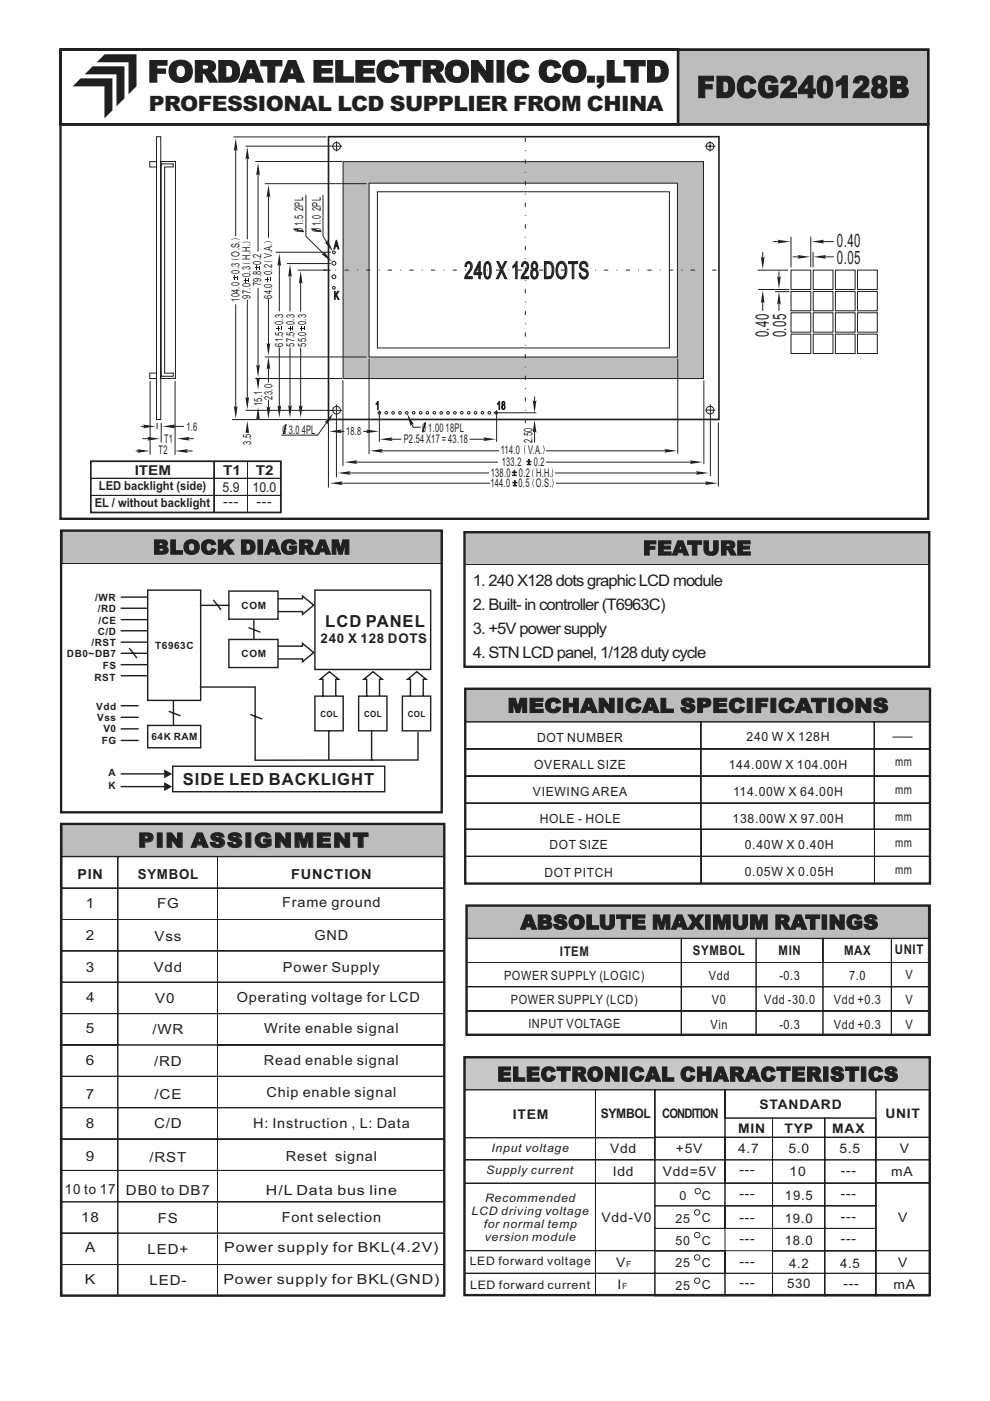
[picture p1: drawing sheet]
<svg xmlns="http://www.w3.org/2000/svg" width="210mm" height="297mm" viewBox="0 0 210 297" stroke-linecap="round" stroke-linejoin="round" font-family="sans-serif">
<path d="M143.8 10.5h53v15.8h-53z" fill-rule="evenodd" fill="#bbbdc0" stroke="#231f20" stroke-width=".5"/>
<path d="M98.5 112.7h98.4v7h-98.4z" fill-rule="evenodd" fill="#bbbdc0" stroke="#231f20" stroke-width=".21"/>
<path d="M98.5 112.8h98.5v28.6h-98.5z" fill="none" stroke="#231f20" stroke-width=".5"/>
<path d="M98.6 146.1h98.5v7h-98.5z" fill-rule="evenodd" fill="#bbbdc0" stroke="#231f20" stroke-width=".21"/>
<g fill="none" stroke="#231f20" stroke-width=".21">
<path d="M98.6 153.1h50v5.7h-50zM98.6 158.8h50v5.7h-50zM148.6 153.1h36.8v5.7h-36.8zM148.6 158.8h36.8v5.7h-36.8zM185.4 153.1h11.7v5.7h-11.7zM185.4 158.8h11.7v5.7h-11.7zM189.2 156.3h4.3M98.6 175.8h50v5.8h-50zM98.6 164.5h50v5.8h-50zM98.6 170.3h50v5.5h-50zM148.6 164.5h36.8v5.8h-36.8zM148.6 170.3h36.8v5.5h-36.8z"/>
<path d="M148.6 175.8h36.8v5.8h-36.8zM185.4 164.5h11.7v5.8h-11.7zM185.4 170.3h11.7v5.5h-11.7zM185.4 175.8h11.7v5.8h-11.7zM98.6 181.6h50v5.7h-50zM148.6 181.6h36.8v5.7h-36.8zM185.4 181.6h11.7v5.7h-11.7z"/>
</g>
<path d="M12.8 10.5h131v15.8h-131zM12.8 10.5h184v15.8h-184zM12.8 26.3h184v83.7h-184zM98.6 146h98.6v41.3h-98.6z" fill="none" stroke="#231f20" stroke-width=".5"/>
<g fill="#231f20">
<path d="M19.6 14.1h6.8v6.7l-1.7 1.7v-6.7h-6.7z" fill-rule="evenodd"/>
<path d="M17.1 16.6h6.7v6.8l-1.7 1.7v-6.8h-6.7z" fill-rule="evenodd"/>
<path d="M22.2 11.5h6.7v6.8l-1.6 1.7v-6.8h-6.8z" fill-rule="evenodd"/>
</g>
<path d="M99 192h97.9v7h-97.9z" fill-rule="evenodd" fill="#bbbdc0" stroke="#231f20" stroke-width=".21"/>
<g fill="none" stroke="#231f20" stroke-width=".21">
<path d="M167.7 57.3h4.2v4.1h-4.2zM172.4 57.3h4.2v4.1h-4.2zM173.2 51.2h3.6M177.1 57.3h4.2v4.1h-4.2zM181.8 57.3h4.2v4.1h-4.2zM167.7 61.8h4.2v4.1h-4.2zM167.7 66.3h4.2v4.1h-4.2zM167.7 70.8h4.2v4.1h-4.2zM172.4 61.8h4.2v4.1h-4.2zM172.4 66.3h4.2v4.1h-4.2zM172.4 70.8h4.2v4.1h-4.2zM177.1 61.8h4.2v4.1h-4.2z"/>
<path d="M177.1 66.3h4.2v4.1h-4.2zM177.1 70.8h4.2v4.1h-4.2zM181.8 61.8h4.2v4.1h-4.2zM181.8 66.3h4.2v4.1h-4.2zM181.8 70.8h4.2v4.1h-4.2zM99 198.9h45.5v5.2h-45.5zM144.5 198.9h15.8v5.2h-15.8zM160.3 198.9h14.2v5.2h-14.2zM174.5 198.9h14.5v5.2h-14.5zM189 198.9h7.8v5.2h-7.8zM99 204.1h45.5v5.1h-45.5zM99 209.2h45.5v5.1h-45.5z"/>
<path d="M99 214.3h45.5v5.2h-45.5zM144.5 204.1h15.8v5.1h-15.8zM144.5 209.2h15.8v5.1h-15.8zM144.5 214.3h15.8v5.2h-15.8zM160.3 204.1h14.2v5.1h-14.2zM160.3 209.2h14.2v5.1h-14.2zM160.3 214.3h14.2v5.2h-14.2zM174.5 204.1h14.5v5.1h-14.5zM174.5 209.2h14.5v5.1h-14.5zM174.5 214.3h14.5v5.2h-14.5zM189 204.1h7.8v5.1h-7.8zM189 209.2h7.8v5.1h-7.8z"/>
<path d="M189 214.3h7.8v5.2h-7.8z"/>
</g>
<path d="M98.9 192h98.2v27.4h-98.2z" fill="none" stroke="#231f20" stroke-width=".5"/>
<path d="M172 51.2l2.8-.4-.3 .4 .3 .4z" fill-rule="evenodd" fill="#231f20"/>
<path d="M168.1 54.5h2.5" fill="none" stroke="#231f20" stroke-width=".21"/>
<path d="M169 54.1l2.8 .4-2.8 .4 .3-.4z" fill-rule="evenodd" fill="#231f20"/>
<path d="M171.9 50.2v6.5M172.4 53.4v3.3M173.6 54.5h3.2" fill="none" stroke="#231f20" stroke-width=".21"/>
<path d="M172.5 54.5l2.7-.4-.3 .4 .3 .4z" fill-rule="evenodd" fill="#231f20"/>
<path d="M163.8 51.2h2.6" fill="none" stroke="#231f20" stroke-width=".21"/>
<path d="M164.8 50.8l2.7 .4-2.7 .4 .3-.4z" fill-rule="evenodd" fill="#231f20"/>
<path d="M160.6 57.3h6.5M161.7 62.7v3.2" fill="none" stroke="#231f20" stroke-width=".21"/>
<path d="M161.7 61.6l.4 2.7-.4-.3-.4 .3z" fill-rule="evenodd" fill="#231f20"/>
<path d="M165.2 57.5v2.6" fill="none" stroke="#231f20" stroke-width=".21"/>
<path d="M164.8 58.5l.4 .3 .4-.3-.4 2.8z" fill-rule="evenodd" fill="#231f20"/>
<path d="M160.7 61.4h6.7M164.3 61.8h3.1M165.2 63v2.9" fill="none" stroke="#231f20" stroke-width=".21"/>
<path d="M165.2 61.9l.4 2.7-.4-.3-.4 .3z" fill-rule="evenodd" fill="#231f20"/>
<path d="M161.7 53.4v2.6" fill="none" stroke="#231f20" stroke-width=".21"/>
<path d="M161.3 54.4l.4 .3 .4-.3-.4 2.7z" fill-rule="evenodd" fill="#231f20"/>
<path d="M31.8 34.3h1.4v1.1h-1.4zM33.2 29h.9v59.9h-.9zM34.1 34.2h3.1v46h-3.1zM34.1 34.7h2.6v.7h-1.8v43.7h1.8v.7h-2.6zM167.7 50.2v6.5M31.8 79.1h1.4v1.2h-1.4zM29.9 90.4h2M31.8 80.8v15.6M33.3 89.7v1.2M34.2 89.7v4M37.1 80.8v15.6" fill="none" stroke="#231f20" stroke-width=".21"/>
<path d="M30.3 90l2.7 .4-2.7 .4 .3-.4z" fill-rule="evenodd" fill="#231f20"/>
<path d="M35.6 90.4h3.4" fill="none" stroke="#231f20" stroke-width=".21"/>
<path d="M34.4 90.4l2.8-.4-.3 .4 .3 .4z" fill-rule="evenodd" fill="#231f20"/>
<path d="M38.7 93h2.4" fill="none" stroke="#231f20" stroke-width=".21"/>
<path d="M37.5 93l2.8-.4-.3 .4 .3 .4z" fill-rule="evenodd" fill="#231f20"/>
<path d="M28.8 95.6h1.8" fill="none" stroke="#231f20" stroke-width=".21"/>
<path d="M29 95.2l2.8 .4-2.8 .4 .3-.4z" fill-rule="evenodd" fill="#231f20"/>
<path d="M30.2 93h2.6" fill="none" stroke="#231f20" stroke-width=".21"/>
<path d="M31.2 92.6l2.7 .4-2.7 .4 .3-.4z" fill-rule="evenodd" fill="#231f20"/>
<path d="M38.3 95.6h2.5" fill="none" stroke="#231f20" stroke-width=".21"/>
<path d="M37.1 95.6l2.8-.4-.3 .4 .3 .4z" fill-rule="evenodd" fill="#231f20"/>
<path d="M71.4 30v2.1M34.8 95.4h.1M35.9 95.4h.1" fill="none" stroke="#231f20" stroke-width=".21"/>
<path d="M69.6 29h82.8v59.9h-82.8z" fill="none" stroke="#231f20" stroke-width=".35"/>
<path d="M72.7 34.3h76.5v46h-76.5z" fill-rule="evenodd" fill="#bbbdc0" stroke="#231f20" stroke-width=".21"/>
<path d="M78.3 38.8h65.3v36.9h-65.3z" fill-rule="evenodd" fill="#fff" stroke="#231f20" stroke-width=".21"/>
<g fill="none" stroke="#231f20" stroke-width=".21">
<path d="M80 40.7h61.9v33.1h-61.9zM78.2 76v20.3M143.7 76v20.2M69.6 89.6v13.8M71.3 85.7v15.5M72.7 80.7v18.1M86.8 88.8l.8 1.8h1.6M149.2 80.7v17.7M150.6 85.7v15.2M152.3 89.6v13.6"/>
<circle cx="150.5" cy="31" r=".81"/>
<circle cx="71.4" cy="87" r=".81"/>
<circle cx="80.4" cy="87.5" r=".28"/>
<circle cx="81.9" cy="87.5" r=".28"/>
<circle cx="83.3" cy="87.5" r=".28"/>
<circle cx="84.8" cy="87.5" r=".28"/>
<circle cx="86.3" cy="87.5" r=".28"/>
<circle cx="87.7" cy="87.5" r=".28"/>
<circle cx="89.2" cy="87.5" r=".28"/>
<circle cx="90.6" cy="87.5" r=".28"/>
<circle cx="92.1" cy="87.5" r=".28"/>
<circle cx="93.5" cy="87.5" r=".28"/>
<circle cx="95" cy="87.5" r=".28"/>
<circle cx="96.5" cy="87.5" r=".28"/>
<circle cx="97.9" cy="87.5" r=".28"/>
<circle cx="99.4" cy="87.5" r=".28"/>
<circle cx="100.8" cy="87.5" r=".28"/>
<circle cx="102.3" cy="87.5" r=".28"/>
<circle cx="103.7" cy="87.5" r=".28"/>
<circle cx="105.2" cy="87.5" r=".28"/>
<circle cx="150.5" cy="87" r=".81"/>
</g>
<path d="M86.3 87.7l1.5 2.3-.5-.1-.2 .5z" fill-rule="evenodd" fill="#231f20"/>
<path d="M90.1 89.6l-.4 2z" fill-rule="evenodd" fill="#231f20" stroke="#231f20" stroke-width=".21"/>
<path d="M79.6 95.6h26.2" fill="none" stroke="#231f20" stroke-width=".21"/>
<path d="M78.5 95.6l2.7-.4-.3 .4 .3 .4z" fill-rule="evenodd" fill="#231f20"/>
<path d="M115.8 95.6h26.6" fill="none" stroke="#231f20" stroke-width=".21"/>
<path d="M140.8 95.2l2.8 .4-2.8 .4 .3-.4z" fill-rule="evenodd" fill="#231f20"/>
<path d="M74.2 98h31.4" fill="none" stroke="#231f20" stroke-width=".21"/>
<path d="M73 98l2.8-.4-.3 .4 .3 .4z" fill-rule="evenodd" fill="#231f20"/>
<path d="M115.8 98h32" fill="none" stroke="#231f20" stroke-width=".21"/>
<path d="M146.2 97.6l2.8 .4-2.8 .4 .3-.4z" fill-rule="evenodd" fill="#231f20"/>
<path d="M117.7 100.3h31.4" fill="none" stroke="#231f20" stroke-width=".21"/>
<path d="M147.5 99.9l2.8 .4-2.8 .4 .3-.4z" fill-rule="evenodd" fill="#231f20"/>
<path d="M72.8 100.3h30.9" fill="none" stroke="#231f20" stroke-width=".21"/>
<path d="M71.6 100.3l2.8-.4-.3 .4 .3 .4z" fill-rule="evenodd" fill="#231f20"/>
<path d="M117.9 102.5h33.1" fill="none" stroke="#231f20" stroke-width=".21"/>
<path d="M149.4 102.1l2.8 .4-2.8 .3 .3-.3z" fill-rule="evenodd" fill="#231f20"/>
<path d="M71.1 102.5h32.8" fill="none" stroke="#231f20" stroke-width=".21"/>
<path d="M70 102.5l2.7-.4-.3 .4 .3 .3z" fill-rule="evenodd" fill="#231f20"/>
<g fill="#231f20" stroke="#231f20" stroke-width=".21">
<path d="M111.7 97.8h.9v.1h-.9z" fill-rule="evenodd"/>
<path d="M112.1 97.4h.1v.9h-.1z" fill-rule="evenodd"/>
<path d="M111.8 98.4h.7v.1h-.7z" fill-rule="evenodd"/>
</g>
<path d="M81.7 93.1h3.4" fill="none" stroke="#231f20" stroke-width=".21"/>
<path d="M80.5 93.1l2.8-.4-.3 .4 .3 .4z" fill-rule="evenodd" fill="#231f20"/>
<path d="M99.6 93.1h4.4" fill="none" stroke="#231f20" stroke-width=".21"/>
<path d="M102.4 92.7l2.8 .4-2.8 .4 .3-.4z" fill-rule="evenodd" fill="#231f20"/>
<path d="M113.3 84.1v2.3" fill="none" stroke="#231f20" stroke-width=".21"/>
<path d="M112.9 84.8l.4 .3 .4-.3-.4 2.8z" fill-rule="evenodd" fill="#231f20"/>
<path d="M104.6 87.5h9.1" fill="none" stroke="#231f20" stroke-width=".21"/>
<g fill="#231f20" stroke="#231f20" stroke-width=".21">
<path d="M108.7 102.3h.9v.1h-.9z" fill-rule="evenodd"/>
<path d="M109.1 101.9h.1v.9h-.1z" fill-rule="evenodd"/>
<path d="M108.8 102.9h.7v.1h-.7z" fill-rule="evenodd"/>
</g>
<g fill="#231f20">
<path d="M117 101.5l.3 .8-.2 1.1 .1-1.1z" fill-rule="evenodd"/>
<path d="M113.1 101.5l-.1 .9 .2 1-.3-.8z" fill-rule="evenodd"/>
<path d="M111.3 94.4l-.1 .9 .2 1-.3-.8zM115.1 94.4l.3 .8-.2 1.1 .1-1.1z" fill-rule="evenodd"/>
</g>
<path d="M108.6 100.1h.9v.1h-.9z" fill-rule="evenodd" fill="#231f20" stroke="#231f20" stroke-width=".21"/>
<path d="M109 99.7h.1v.9h-.1z" fill="#231f20"/>
<path d="M109 99.7h.1v.9h-.1z" fill="none" stroke="#231f20" stroke-width=".21"/>
<path d="M108.7 100.7h.7v.1h-.7z" fill-rule="evenodd" fill="#231f20" stroke="#231f20" stroke-width=".21"/>
<g fill="#231f20">
<path d="M117 99.3l.3 .8-.2 1.1 .1-1.1z" fill-rule="evenodd"/>
<path d="M113.1 99.3l-.1 1 .1 .9-.3-.7z" fill-rule="evenodd"/>
</g>
<path d="M113.3 90.2v3.6" fill="none" stroke="#231f20" stroke-width=".21"/>
<path d="M113.3 89l.4 2.8-.4-.3-.4 .3z" fill-rule="evenodd" fill="#231f20"/>
<path d="M77 91.5h2.2" fill="none" stroke="#231f20" stroke-width=".21"/>
<path d="M77.6 91.1l2.7 .4-2.7 .4 .3-.4z" fill-rule="evenodd" fill="#231f20"/>
<path d="M70.9 91.5h2.1" fill="none" stroke="#231f20" stroke-width=".21"/>
<path d="M69.8 91.5l2.7-.4-.3 .4 .3 .4z" fill-rule="evenodd" fill="#231f20"/>
<path d="M52.4 63.6v22.1M80.4 87v6.7M105.3 87v6.7" fill="none" stroke="#231f20" stroke-width=".21"/>
<path d="M52 84.1l.4 .3 .4-.3-.4 2.8z" fill-rule="evenodd" fill="#231f20"/>
<path d="M52.4 32.3v18.5" fill="none" stroke="#231f20" stroke-width=".21"/>
<path d="M52.4 31.1l.4 2.8-.4-.3-.4 .3z" fill-rule="evenodd" fill="#231f20"/>
<path d="M56.9 40.3v10.1" fill="none" stroke="#231f20" stroke-width=".21"/>
<path d="M56.9 39.1l.4 2.8-.4-.3-.4 .3z" fill-rule="evenodd" fill="#231f20"/>
<path d="M56.9 63.4v10.9" fill="none" stroke="#231f20" stroke-width=".21"/>
<path d="M56.5 72.7l.4 .3 .4-.3-.4 2.7z" fill-rule="evenodd" fill="#231f20"/>
<path d="M50 64.5v23.1" fill="none" stroke="#231f20" stroke-width=".21"/>
<path d="M49.6 86l.4 .3 .4-.3-.4 2.8z" fill-rule="evenodd" fill="#231f20"/>
<path d="M50 30.5v19.6" fill="none" stroke="#231f20" stroke-width=".21"/>
<g fill="#231f20">
<path d="M50 29.3l.4 2.7-.4-.2-.4 .2z" fill-rule="evenodd"/>
<path d="M49 50.8l.5-.2a1.49 1.49 0 0 1 1.3 .3l-.9-.2z" fill-rule="evenodd"/>
<path d="M49 54.8l.9 .2 .9-.2a1.5 1.5 0 0 1-1.8 0z" fill-rule="evenodd"/>
<path d="M51.4 51.5l.4-.2a1.49 1.49 0 0 1 1.4 .2l-.9-.1z" fill-rule="evenodd"/>
<path d="M51.4 55.7l.9 .2 .9-.2a1.5 1.5 0 0 1-1.8 0z" fill-rule="evenodd"/>
<path d="M55.9 51.4l.5-.2a1.49 1.49 0 0 1 1.3 .3l-.9-.2z" fill-rule="evenodd"/>
<path d="M55.9 55.3l.9 .2 .9-.2a1.5 1.5 0 0 1-1.8 0z" fill-rule="evenodd"/>
</g>
<g fill="#231f20">
<path d="M49.7 58.4l.1 .9z"/>
<path d="M49.4 58.8h.8v.1h-.8z"/>
<path d="M50.3 58.5l.1 .7z"/>
<path d="M52.1 59l.1 .9z"/>
<path d="M51.7 59.4h.8v.1h-.8z"/>
<path d="M52.7 59.1l.1 .7z"/>
<path d="M56.7 58.8l.1 .9z"/>
<path d="M56.3 59.2h.8v.1h-.8z"/>
<path d="M57.3 58.9l.1 .7z"/>
</g>
<path d="M54.7 61v17.8" fill="none" stroke="#231f20" stroke-width=".21"/>
<path d="M54.3 77.2l.4 .3 .4-.3-.4 2.8z" fill-rule="evenodd" fill="#231f20"/>
<path d="M54.7 35.6v17.7" fill="none" stroke="#231f20" stroke-width=".21"/>
<path d="M54.7 34.5l.4 2.7-.4-.3-.4 .3z" fill-rule="evenodd" fill="#231f20"/>
<g fill="#231f20">
<path d="M54.4 56.4l.1 .8z"/>
<path d="M54 56.7h.8v.1h-.8z"/>
<path d="M55 56.4l.1 .8z"/>
</g>
<path d="M59.2 73.7v13.8" fill="none" stroke="#231f20" stroke-width=".21"/>
<path d="M58.8 85.9l.4 .3 .4-.3-.4 2.7z" fill-rule="evenodd" fill="#231f20"/>
<path d="M61.5 73.7v13.8" fill="none" stroke="#231f20" stroke-width=".21"/>
<path d="M61.1 85.9l.4 .3 .4-.3-.4 2.7z" fill-rule="evenodd" fill="#231f20"/>
<path d="M63.7 73.7v13.8" fill="none" stroke="#231f20" stroke-width=".21"/>
<path d="M63.4 85.9l.3 .3 .4-.3-.4 2.7z" fill-rule="evenodd" fill="#231f20"/>
<g fill="none" stroke="#231f20" stroke-width=".21">
<path d="M58.4 53.5h11.7M60.8 55.9h9.3M63.1 57.3h7M56.2 75.7h21.5M49.2 89h20M52.1 87h20.4M54.1 80.3h18.4"/>
<circle cx="70.8" cy="53.5" r=".29"/>
<circle cx="70.8" cy="55.8" r=".41"/>
<circle cx="70.8" cy="58.7" r=".41"/>
<circle cx="70.8" cy="61" r=".29"/>
</g>
<g fill="#231f20">
<path d="M59 69.2l.1 .9z"/>
<path d="M58.6 69.6h.9v.1h-.9z"/>
<path d="M59.6 69.3l.1 .7z"/>
<path d="M61.4 69.2l.1 .9z"/>
<path d="M61.1 69.6h.8v.1h-.8z"/>
<path d="M62 69.3l.1 .7z"/>
<path d="M63.9 69.2l.1 .9z"/>
<path d="M63.5 69.6h.8v.1h-.8z"/>
<path d="M64.5 69.3l.1 .7z"/>
</g>
<path d="M68.5 57.3h85.1M111.4 89.7v-62.1" fill="none" stroke="#231f20" stroke-width=".21" stroke-dasharray=".9 1.8 .2 1.8" stroke-linecap="butt"/>
<path d="M59.2 54.9v11.1" fill="none" stroke="#231f20" stroke-width=".21"/>
<path d="M59.2 53.7l.4 2.8-.4-.3-.4 .3z" fill-rule="evenodd" fill="#231f20"/>
<path d="M61.5 57.2v8.8" fill="none" stroke="#231f20" stroke-width=".21"/>
<path d="M61.5 56l.4 2.8-.4-.3-.4 .3z" fill-rule="evenodd" fill="#231f20"/>
<path d="M63.7 58.6v7.4" fill="none" stroke="#231f20" stroke-width=".21"/>
<path d="M63.7 57.4l.4 2.8-.4-.3-.3 .3z" fill-rule="evenodd" fill="#231f20"/>
<path d="M54.7 80.3v1.2" fill="none" stroke="#231f20" stroke-width=".21"/>
<path d="M54.3 79.9l.4 .3 .4-.3-.4 2.8z" fill-rule="evenodd" fill="#231f20"/>
<path d="M68.5 41.4v8.7l1.5 2.3" fill="none" stroke="#231f20" stroke-width=".21"/>
<path d="M68.8 51.3l.5 .1 .2-.5 1.1 2.5z" fill-rule="evenodd" fill="#231f20"/>
<g fill="#231f20" stroke="#231f20" stroke-width=".21">
<path d="M66.1 48.5l1.9 .6z" fill-rule="evenodd"/>
<path d="M62.4 48.5l1.9 .6z" fill-rule="evenodd"/>
</g>
<path d="M64.9 41.4v8.7l4.6 4.6" fill="none" stroke="#231f20" stroke-width=".21"/>
<path d="M68.7 53.3l1.7 2.2-2.3-1.6 .5-.1z" fill-rule="evenodd" fill="#231f20"/>
<path d="M49.5 29h19.7M52.1 31h20.4M54.1 34.2h18.4M56.2 38.9h21.5M56.9 76.8v4.3" fill="none" stroke="#231f20" stroke-width=".21"/>
<path d="M56.9 75.6l.4 2.8-.4-.3-.4 .3z" fill-rule="evenodd" fill="#231f20"/>
<path d="M56.9 84.8v2.9" fill="none" stroke="#231f20" stroke-width=".21"/>
<path d="M56.5 86.1l.4 .3 .4-.3-.4 2.8z" fill-rule="evenodd" fill="#231f20"/>
<path d="M52.4 90.4v1.4" fill="none" stroke="#231f20" stroke-width=".21"/>
<path d="M52.4 89.2l.4 2.8-.4-.3-.4 .3z" fill-rule="evenodd" fill="#231f20"/>
<path d="M70 88.5l-2.6 3.8h-7.8" fill="none" stroke="#231f20" stroke-width=".21"/>
<path d="M70.7 87.6l-1.3 2.4-.1-.4h-.5z" fill-rule="evenodd" fill="#231f20"/>
<path d="M60.6 90l-.5 2z" fill-rule="evenodd" fill="#231f20" stroke="#231f20" stroke-width=".21"/>
<path d="M54.7 87.4v1.6" fill="none" stroke="#231f20" stroke-width=".21"/>
<path d="M54.7 86.3l.4 2.7-.4-.3-.4 .3z" fill-rule="evenodd" fill="#231f20"/>
<g fill="none" stroke="#231f20" stroke-width=".21">
<path d="M149.6 31h2.1M150.5 30v2.1M19.2 97.8h26.2v3.6h-26.2zM45.4 97.8h7.1v3.6h-7.1zM52.5 97.8h7.1v3.6h-7.1zM149.6 87h2.1M19.2 101.4h26.2v3.6h-26.2zM19.2 105h26.2v3.7h-26.2zM45.4 105h7.1v3.7h-7.1zM45.4 101.4h7.1v3.6h-7.1zM52.5 101.4h7.1v3.6h-7.1zM52.5 105h7.1v3.7h-7.1z"/>
<path d="M138.9 250.9h14.8v4.8h-14.8zM153.7 270h10.1v4.8h-10.1z"/>
<circle cx="71.4" cy="31" r=".81"/>
</g>
<path d="M19.3 97.8h40.2v10.9h-40.2z" fill="none" stroke="#231f20" stroke-width=".35"/>
<path d="M98.6 224.2h98.5v6.8h-98.5z" fill-rule="evenodd" fill="#c6c8ca" stroke="#231f20" stroke-width=".21"/>
<path d="M98.5 224.1h98.6v50.5h-98.6z" fill="none" stroke="#231f20" stroke-width=".5"/>
<g fill="none" stroke="#231f20" stroke-width=".21">
<path d="M98.5 231.1h27.8v10.1h-27.8zM126.3 231.1h12.5v10.1h-12.5zM138.8 231.1h14.9v10h-14.9zM153.7 237.1h10.1v4h-10.1zM153.7 231.1h32v6h-32zM163.8 237.1h11.1v4h-11.1zM174.9 237.1h10.8v4h-10.8zM185.7 231.1h11.3v10h-11.3zM98.5 245.9h27.8v5h-27.8zM98.5 250.8h27.8v14.4h-27.8zM98.5 241.2h27.8v4.7h-27.8zM126.3 245.9h12.6v5h-12.6z"/>
<path d="M126.3 250.8h12.6v14.3h-12.6zM126.3 241.2h12.6v4.7h-12.6zM138.9 245.9h14.8v4.9h-14.8zM138.9 255.7h14.8v4.7h-14.8zM138.9 241.1h14.8v4.8h-14.8zM153.7 245.9h10.1v4.9h-10.1zM153.7 250.9h10.1v4.8h-10.1zM153.7 255.7h10.1v4.7h-10.1zM153.7 241.1h10.1v4.8h-10.1zM163.8 245.9h11.1v4.9h-11.1zM163.8 250.9h11.1v4.8h-11.1zM163.8 255.7h11.1v4.7h-11.1z"/>
<path d="M163.8 241.1h11.1v4.8h-11.1zM174.9 245.9h10.8v4.9h-10.8zM174.9 250.9h10.8v4.8h-10.8zM174.9 255.7h10.8v4.7h-10.8zM174.9 241.1h10.8v4.8h-10.8zM185.7 245.9h11.3v4.9h-11.3zM185.7 250.8h11.3v14.4h-11.3zM185.7 241.1h11.3v4.8h-11.3zM98.5 265.2h27.8v4.8h-27.8zM98.5 270h27.8v4.7h-27.8zM126.3 265.2h12.6v4.8h-12.6zM126.3 270h12.6v4.7h-12.6z"/>
<path d="M138.9 260.4h14.8v4.8h-14.8zM138.9 265.2h14.8v4.8h-14.8zM138.9 270h14.8v4.8h-14.8zM153.7 265.2h10.1v4.8h-10.1zM163.8 260.4h11.1v4.8h-11.1zM163.8 265.2h11.1v4.8h-11.1zM163.8 270h11.1v4.8h-11.1zM174.9 260.4h10.8v4.8h-10.8zM174.9 265.2h10.8v4.8h-10.8zM174.9 270h10.8v4.8h-10.8zM185.7 265.2h11.3v4.8h-11.3zM185.7 270h11.3v4.8h-11.3z"/>
</g>
<g fill="#231f20">
<path d="M147.3 252.5a.68 .68 0 0 0 1.3 0 .68 .68 0 0 0-1.3 0zM147.5 252.5a.47 .47 0 0 1 .9 0 .47 .47 0 0 1-.9 0z" fill-rule="evenodd"/>
<path d="M147.1 257.1a.7 .7 0 0 0 1.4 0 .7 .7 0 0 0-1.4 0zM147.4 257.1a.47 .47 0 0 1 .9 0 .47 .47 0 0 1-.9 0z" fill-rule="evenodd"/>
<path d="M147.1 261.8a.7 .7 0 0 0 1.4 0 .7 .7 0 0 0-1.4 0zM147.4 261.8a.47 .47 0 0 1 .9 0 .47 .47 0 0 1-.9 0z" fill-rule="evenodd"/>
<path d="M147.1 266.6a.7 .7 0 0 0 1.4 0 .7 .7 0 0 0-1.4 0zM147.4 266.6a.47 .47 0 0 1 .9 0 .47 .47 0 0 1-.9 0z" fill-rule="evenodd"/>
<path d="M147.1 271.5a.7 .7 0 0 0 1.4 0 .7 .7 0 0 0-1.4 0zM147.4 271.5a.47 .47 0 0 1 .9 0 .47 .47 0 0 1-.9 0z" fill-rule="evenodd"/>
</g>
<path d="M13.1 254.8h11.9v6.7h-11.9zM13.1 261.5h11.9v6.6h-11.9z" fill="none" stroke="#231f20" stroke-width=".21"/>
<path d="M13.1 174.6h81.2v7h-81.2z" fill-rule="evenodd" fill="#bbbdc0" stroke="#231f20" stroke-width=".21"/>
<g fill="none" stroke="#231f20" stroke-width=".21">
<path d="M13.1 181.7h11.9v6.6h-11.9zM13.1 188.3h11.9v6.7h-11.9zM13.1 195h11.9v6.6h-11.9zM25 181.7h21.1v6.6h-21.1zM25 188.3h21.1v6.7h-21.1zM25 195h21.1v6.6h-21.1zM46.1 181.7h48.2v6.6h-48.2zM46.1 188.3h48.2v6.7h-48.2zM46.1 195h48.2v6.6h-48.2zM13.1 201.6h11.9v6.7h-11.9zM13.1 208.3h11.9v6.6h-11.9zM13.1 214.9h11.9v6.7h-11.9z"/>
<path d="M25 201.6h21.1v6.7h-21.1zM25 208.3h21.1v6.6h-21.1zM25 214.9h21.1v6.7h-21.1zM46.1 201.6h48.2v6.7h-48.2zM46.1 208.3h48.2v6.6h-48.2zM46.1 214.9h48.2v6.7h-48.2zM13.1 221.6h11.9v6.6h-11.9zM13.1 228.2h11.9v6.7h-11.9zM13.1 234.9h11.9v6.6h-11.9zM25 221.6h21.1v6.6h-21.1zM25 228.2h21.1v6.7h-21.1zM25 234.9h21.1v6.6h-21.1z"/>
<path d="M46.1 221.6h48.2v6.6h-48.2zM46.1 228.2h48.2v6.7h-48.2zM46.1 234.9h48.2v6.6h-48.2zM13.1 241.5h11.9v6.7h-11.9zM13.1 248.2h11.9v6.6h-11.9zM25 241.5h21.1v6.7h-21.1zM25 248.2h21.1v6.6h-21.1zM25 254.8h21.1v6.7h-21.1zM46.1 241.5h48.2v6.7h-48.2zM46.1 248.2h48.2v6.6h-48.2zM46.1 254.8h48.2v6.7h-48.2zM13.1 268.1h11.9v6.7h-11.9z"/>
<path d="M25 268.1h21.1v6.7h-21.1zM25 261.5h21.1v6.6h-21.1zM46.1 268.1h48.2v6.7h-48.2zM46.1 261.5h48.2v6.6h-48.2z"/>
</g>
<path d="M13 174.7h81.2v100h-81.2z" fill="none" stroke="#231f20" stroke-width=".5"/>
<path d="M13.2 112.5h80.6v7h-80.6z" fill-rule="evenodd" fill="#bbbdc0" stroke="#231f20" stroke-width=".21"/>
<path d="M13 112.5h80.7v59.7h-80.7z" fill="none" stroke="#231f20" stroke-width=".5"/>
<path d="M31.3 125.1h11.2v23.4h-11.2zM48.5 135.6h10.4v5.9h-10.4zM48.5 125.3h10.4v6h-10.4zM58.8 137h5.3v-.6l2.4 2-2.4 1.9v-.6h-5.2M58.8 127h5.3v-.6l2.4 1.9-2.4 2v-.6h-5.2M66.8 125.1h24.5v16.8h-24.5zM31.3 153.8h11.2v4.7h-11.2zM85.3 147.6h6v7.4h-6zM89.7 147.5v-3.5h.6l-1.9-1.6-2 1.6h.6v3.6M25.6 164.1h9.4" fill="none" stroke="#231f20" stroke-width=".3"/>
<path d="M34.8 163.2l1.7 .9-1.7 .9z" fill="#231f20"/>
<g fill="none" stroke="#231f20" stroke-width=".3">
<path d="M25.6 126.6h5.6M25.6 129h5.6M25.6 131.4h5.6M25.6 136.1h5.6M25.6 133.7h5.6M25.6 138.5h5.6M27.4 137.4l1.6 2.1M42.4 128.3h6.2M45.2 127.2l1.7 2.1M52.7 133.1l2.5 .9M53.8 131.5v4.2M25.6 140.9h5.6"/>
<path d="M25.6 149.6h3.8M25.6 152.1h3.8M25.6 154.5h3.8M25.6 157h3.8M25.6 143.3h5.6M35.8 150.8l2.5 1M36.8 148.5v5.3M42.4 145.7h11.7v15.5l34.5-.1v-5.9M53.1 151.5l2.5 .9M66.8 147.6h6v7.4h-6zM69.7 154.9v6.3M71.2 147.5v-3.5h.6l-2-1.6-1.9 1.6h.6v3.6"/>
<path d="M76 147.6h6v7.4h-6zM78.8 154.9v6.3M80.5 147.5v-3.5h.6l-2-1.6-2 1.6h.6v3.6M25.6 166.8h9.4M36.6 162.5h45v5.4h-45z"/>
</g>
<path d="M34.8 165.8l1.7 1-1.7 .9z" fill="#231f20"/>
<text font-size="6.4" fill="#231f20" x="31.3" y="17.4">FORDATA ELECTRONIC CO.,LTD</text>
<text font-size="6.3" fill="#231f20" x="147.7" y="20.7">FDCG240128B</text>
<text font-size="5.1" fill="#231f20" x="98.4" y="59.1">240 X 128 DOTS</text>
<text font-size="4.5" fill="#231f20" x="31.5" y="23.6">PROFESSIONAL LCD SUPPLIER FROM CHINA</text>
<g font-size="4.2" fill="#231f20">
<text x="32.4" y="117.5">BLOCK DIAGRAM</text>
<text x="136.3" y="117.7">FEATURE</text>
<text x="107.6" y="151.1">MECHANICAL SPECIFICATIONS</text>
<text x="29.3" y="179.7">PIN ASSIGNMENT</text>
<text x="110.4" y="197">ABSOLUTE MAXIMUM RATINGS</text>
<text x="105.4" y="229.2">ELECTRONICAL CHARACTERISTICS</text>
</g>
<g font-size="3.9" fill="#231f20">
<text x="177.4" y="52.4">0.40</text>
<text x="177.4" y="56">0.05</text>
<text x="163" y="71.6" transform="rotate(-90 163 71.6)">0.40</text>
<text x="166.7" y="71.6" transform="rotate(-90 166.7 71.6)">0.05</text>
</g>
<g font-size="3.5" fill="#231f20">
<text x="69" y="132.9">LCD PANEL</text>
<text x="38.8" y="166.4">SIDE LED BACKLIGHT</text>
</g>
<g font-size="3.4" fill="#231f20">
<text x="100.2" y="124.3">1. 240 X128 dots graphic LCD module</text>
<text x="100.2" y="129.4">2. Built- in controller(T6963C)</text>
<text x="100.2" y="134.4">3. +5V powersupply</text>
<text x="100.2" y="139.5">4. STN LCD panel, 1/128 duty cycle</text>
</g>
<g font-size="2.9" fill="#231f20">
<text x="28.6" y="100.6">ITEM</text>
<text x="47.3" y="100.6">T1</text>
<text x="54.2" y="100.6">T2</text>
<text x="47.2" y="104.2">5.9</text>
<text x="53.5" y="104.2">10.0</text>
<text x="16.4" y="186.3">PIN</text>
<text x="29.2" y="186.3">SYMBOL</text>
<text x="61.7" y="186.3">FUNCTION</text>
<text x="18.2" y="192.5">1</text>
<text x="33.3" y="192.5">FG</text>
<text x="59.8" y="192.3">Frame ground</text>
<text x="18.2" y="199.4">2</text>
<text x="32.8" y="199.4">Vss</text>
<text x="66.7" y="199.4">GND</text>
<text x="18.2" y="206">3</text>
<text x="32.6" y="206.1">Vdd</text>
<text x="60" y="206">Power Supply</text>
<text x="18.2" y="212.5">4</text>
<text x="32.9" y="212.7">V0</text>
<text x="50.2" y="212.5">Operating voltage for LCD</text>
<text x="18.2" y="219.1">5</text>
<text x="32.3" y="219.2">/WR</text>
<text x="56" y="219.1">Write enable signal</text>
<text x="18.2" y="225.8">6</text>
<text x="32.7" y="226">/RD</text>
<text x="56" y="225.8">Read enable signal</text>
<text x="18.2" y="232.9">7</text>
<text x="32.8" y="233">/CE</text>
<text x="56.5" y="232.5">Chip enable signal</text>
<text x="18.2" y="239.1">8</text>
<text x="32.7" y="239.2">C/D</text>
<text x="53.7" y="239.1">H: Instruction , L: Data</text>
<text x="18.2" y="246.2">9</text>
<text x="31.7" y="246.3">/RST</text>
<text x="60.6" y="246.2">Reset signal</text>
<text x="13.8" y="253.2">10 to 17</text>
<text x="26.7" y="253.4">DB0 to DB7</text>
<text x="56.4" y="253.5">H/L Data bus line</text>
<text x="17.2" y="259.1">18</text>
<text x="33.5" y="259.2">FS</text>
<text x="59.7" y="259.1">Font selection</text>
<text x="18" y="265.5">A</text>
<text x="31.3" y="265.8">LED+</text>
<text x="47.6" y="265.5">Power supply for BKL(4.2V)</text>
<text x="18" y="272.2">K</text>
<text x="31.7" y="272.5">LED-</text>
<text x="47.4" y="272.2">Power supply for BKL(GND)</text>
</g>
<g font-size="2.8" fill="#231f20">
<text x="47.3" y="107.3">---</text>
<text x="54.4" y="107.3">---</text>
<text x="68" y="136.4">240 X 128 DOTS</text>
<text x="118.7" y="202.6">ITEM</text>
<text x="146.9" y="202.5">SYMBOL</text>
<text x="165.1" y="202.5">MIN</text>
<text x="179" y="202.5">MAX</text>
<text x="189.7" y="202.4">UNIT</text>
<text x="108.7" y="237.2">ITEM</text>
<text x="127.4" y="236.9">SYMBOL</text>
<text x="140.4" y="237.1">CONDITION</text>
<text x="161" y="235.1">STANDARD</text>
<text x="187.7" y="237">UNIT</text>
<text x="129.4" y="244.5">Vdd</text>
<text x="143.3" y="244.5">+5V</text>
<text x="156.5" y="244.5">4.7</text>
<text x="156.5" y="240.2">MIN</text>
<text x="166.3" y="240.2">TYP</text>
<text x="167.2" y="244.5">5.0</text>
<text x="176.5" y="240.2">MAX</text>
<text x="178" y="244.5">5.5</text>
<text x="190.8" y="244.5">V</text>
<text x="129.9" y="249.3">Idd</text>
<text x="140.5" y="249.4">Vdd=5V</text>
<text x="156.8" y="248.9">---</text>
<text x="167.4" y="249.4">10</text>
<text x="178.3" y="249.2">---</text>
<text x="189" y="249.4">mA</text>
<text x="156.8" y="254">---</text>
<text x="166.4" y="254.5">19.5</text>
<text x="178.3" y="254.1">---</text>
<text x="127.5" y="259">Vdd-V0</text>
<text x="156.8" y="259.1">---</text>
<text x="156.8" y="263.4">---</text>
<text x="166.4" y="259.2">19.0</text>
<text x="166.4" y="263.9">18.0</text>
<text x="178.3" y="258.9">---</text>
<text x="178.3" y="263.5">---</text>
<text x="190.4" y="259.1">V</text>
<text x="130.7" y="268.6">V</text>
<text x="156.8" y="268.4">---</text>
<text x="167.3" y="268.8">4.2</text>
<text x="178.1" y="268.8">4.5</text>
<text x="190.4" y="268.7">V</text>
<text x="130.9" y="273.3">I</text>
<text x="156.8" y="272.9">---</text>
<text x="166.9" y="273.1">530</text>
<text x="178.8" y="273">---</text>
<text x="189.5" y="273.4">mA</text>
</g>
<g font-size="2.7" fill="#231f20">
<text x="113.9" y="157.2">DOT NUMBER</text>
<text x="158.3" y="157.2">240 W X 128H</text>
<text x="113.3" y="163">OVERALL SIZE</text>
<text x="154.5" y="163">144.00W X 104.00H</text>
<text x="189.8" y="162.5">mm</text>
<text x="113" y="168.7">VIEWING AREA</text>
<text x="155.4" y="168.7">114.00W X 64.00H</text>
<text x="189.8" y="168.2">mm</text>
<text x="189.8" y="174">mm</text>
<text x="114.4" y="174.5">HOLE - HOLE</text>
<text x="155.3" y="174.5">138.00W X 97.00H</text>
<text x="157.9" y="179.9">0.40W X 0.40H</text>
<text x="189.8" y="179.5">mm</text>
<text x="115.4" y="185.9">DOT PITCH</text>
<text x="116.5" y="180.1">DOT SIZE</text>
<text x="157.9" y="185.6">0.05W X 0.05H</text>
<text x="189.8" y="185.2">mm</text>
<text x="106.9" y="207.7">POWER SUPPLY (LOGIC)</text>
<text x="150.3" y="207.7">Vdd</text>
<text x="165.2" y="207.7">-0.3</text>
<text x="180" y="207.7">7.0</text>
<text x="192" y="207.6">V</text>
<text x="108.3" y="212.8">POWER SUPPLY (LCD)</text>
<text x="151" y="212.9">V0</text>
<text x="162" y="212.9">Vdd -30.0</text>
<text x="176.8" y="212.9">Vdd +0.3</text>
<text x="192" y="212.8">V</text>
<text x="112" y="217.9">INPUT VOLTAGE</text>
<text x="150.7" y="218.1">Vin</text>
<text x="165.2" y="218.1">-0.3</text>
<text x="176.8" y="218.1">Vdd +0.3</text>
<text x="192" y="218.1">V</text>
</g>
<g font-size="2.6" fill="#231f20">
<text x="20.1" y="107.5">EL / without backlight</text>
<text x="21" y="103.9">LED backlight (side)</text>
<text x="144" y="254.5">0</text>
<text x="148.8" y="254.4">C</text>
<text x="143.2" y="259.2">25</text>
<text x="143.2" y="264">50</text>
<text x="148.8" y="259.1">C</text>
<text x="148.8" y="263.9">C</text>
<text x="143.2" y="268.6">25</text>
<text x="148.8" y="268.6">C</text>
<text x="143.2" y="273.6">25</text>
<text x="148.8" y="273.4">C</text>
</g>
<g font-size="2.5" fill="#231f20">
<text x="64.3" y="49.2" transform="rotate(-90 64.3 49.2)">0 1.5 2PL</text>
<text x="68" y="49.2" transform="rotate(-90 68 49.2)">0 1.0 2PL</text>
<text x="34.8" y="93.9">T1</text>
<text x="39.5" y="91.3">1.6</text>
<text x="59.9" y="92">0 3.0 4PL</text>
<text x="85.6" y="94">P2.54 X17 = 43.18</text>
<text x="89.5" y="91.5">0 1.00 18PL</text>
<text x="112.9" y="94" transform="rotate(-90 112.9 94)">2.50</text>
<text x="33.6" y="96.3">T2</text>
<text x="104" y="101.2">138.0 0.2 H.H.</text>
<text x="106.2" y="96.2">114.0 V.A.</text>
<text x="106.4" y="98.9">133.2</text>
<text x="113.2" y="98.9">0.2</text>
<text x="104" y="103.3">144.0 0.5 O.S.</text>
<text x="104.2" y="244.2">Input voltage</text>
<text x="103.1" y="248.9">Supply current</text>
<text x="100" y="257.5">LCD driving voltage</text>
<text x="102.8" y="254.8">Recommended</text>
<text x="102.5" y="260.3">for normal temp</text>
<text x="102.8" y="263.1">version module</text>
<text x="99.6" y="268.2">LED forward voltage</text>
<text x="99.7" y="273.2">LED forward current</text>
</g>
<g font-size="2.4" fill="#231f20">
<text x="70.8" y="52.8">A</text>
<text x="50.8" y="58" transform="rotate(-90 50.8 58)">0.3 O.S.</text>
<text x="57.7" y="58.4" transform="rotate(-90 57.7 58.4)">0.2 V.A.</text>
<text x="50.8" y="64" transform="rotate(-90 50.8 64)">104.0</text>
<text x="53.1" y="63.3" transform="rotate(-90 53.1 63.3)">97.0 0.3 H.H.</text>
<text x="55.4" y="60.7" transform="rotate(-90 55.4 60.7)">79.8 0.2</text>
<text x="57.7" y="63.4" transform="rotate(-90 57.7 63.4)">64.0</text>
<text x="70.8" y="63.5">K</text>
<text x="60" y="73.5" transform="rotate(-90 60 73.5)">61.5 0.3</text>
<text x="62.5" y="73.5" transform="rotate(-90 62.5 73.5)">57.5 0.3</text>
<text x="64.9" y="73.5" transform="rotate(-90 64.9 73.5)">55.0 0.3</text>
<text x="55.6" y="86.1" transform="rotate(-90 55.6 86.1)">15.1</text>
<text x="57.8" y="84.8" transform="rotate(-90 57.8 84.8)">23.0</text>
<text x="79.6" y="86.8">1</text>
<text x="105.3" y="86.8">18</text>
<text x="53.3" y="94.3" transform="rotate(-90 53.3 94.3)">3.5</text>
<text x="73.4" y="92.3">18.8</text>
</g>
<g font-size="2.1" fill="#231f20">
<text x="20.2" y="127.4">/WR</text>
<text x="20.7" y="129.8">/RD</text>
<text x="51.2" y="129.1">COM</text>
<text x="19.4" y="137">/RST</text>
<text x="20.7" y="134.6">C/D</text>
<text x="20.9" y="132.2">/CE</text>
<text x="32.9" y="137.6">T6963C</text>
<text x="14.2" y="139.4">DB0~DB7</text>
<text x="21.8" y="141.8">FS</text>
<text x="51.2" y="139.3">COM</text>
<text x="20" y="144.3">RST</text>
<text x="20.4" y="150.5">Vdd</text>
<text x="20.6" y="152.8">Vss</text>
<text x="21.9" y="155.2">V0</text>
<text x="21.6" y="157.8">FG</text>
<text x="32.1" y="156.9">64K RAM</text>
<text x="23" y="167.3">K</text>
<text x="23" y="164.6">A</text>
</g>
<g font-size="1.8" fill="#231f20">
<text x="67.9" y="151.9">COL</text>
<text x="77.2" y="151.9">COL</text>
<text x="86.5" y="151.9">COL</text>
<text x="132.8" y="268.6">F</text>
<text x="131.9" y="273.3">F</text>
</g>
</svg>
